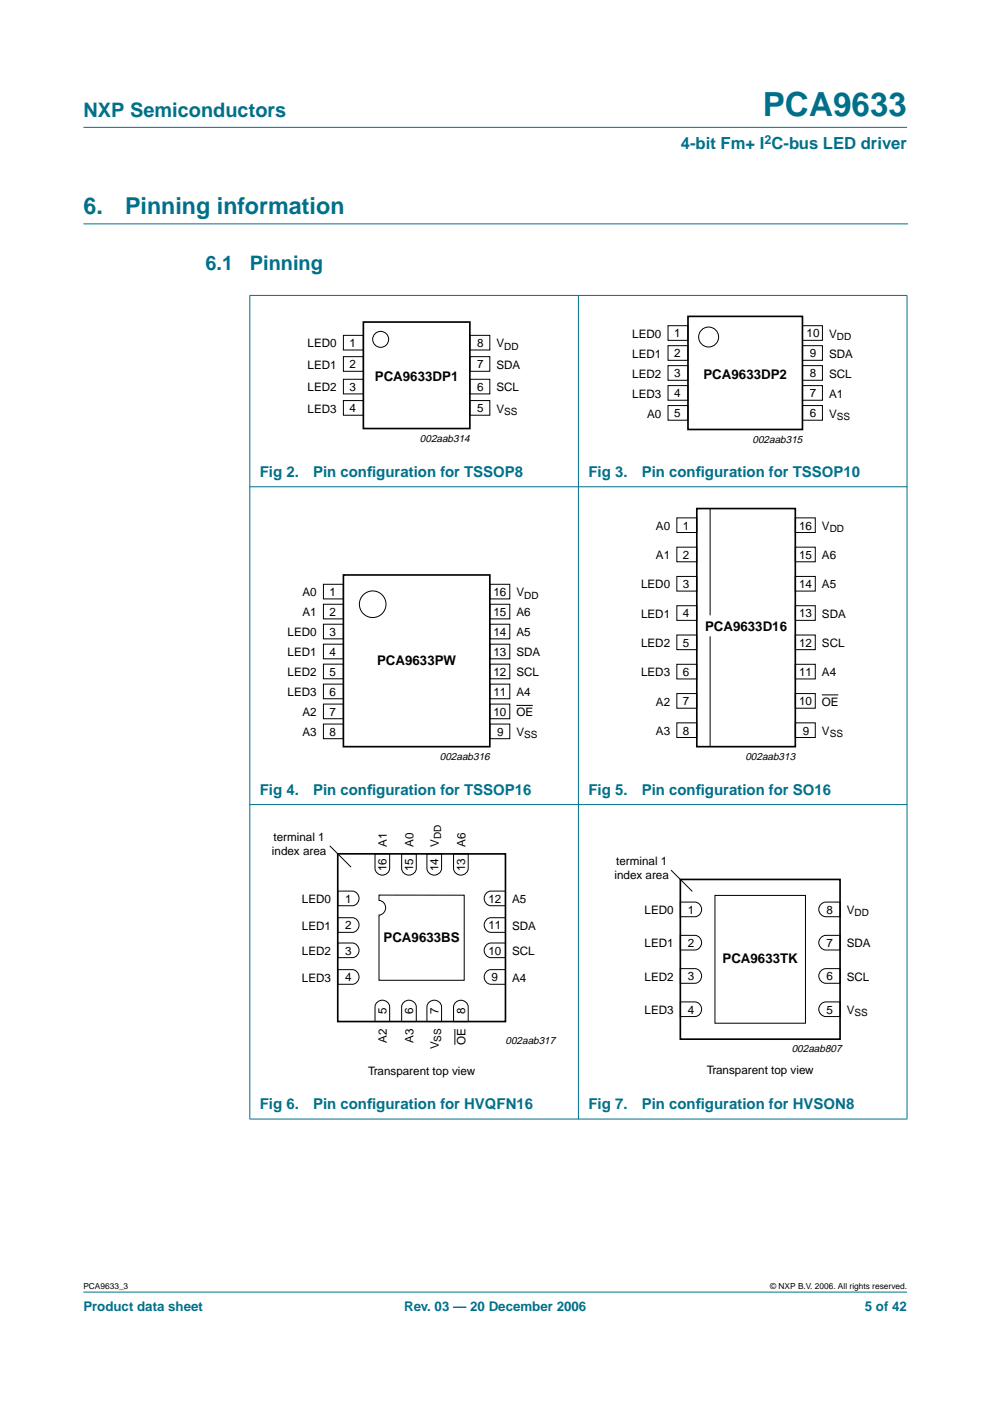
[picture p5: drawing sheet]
<svg xmlns="http://www.w3.org/2000/svg" width="210mm" height="297mm" viewBox="0 0 210 297" stroke-linecap="round" stroke-linejoin="round" font-family="sans-serif">
<g fill="#00708a" stroke="#00708a" stroke-width=".21">
<path d="M17.7 273.9h174.6z"/>
<path d="M17.7 27h174.6z"/>
<path d="M53 62.7v174.5z"/>
<path d="M122.6 62.6v174.7z"/>
<path d="M192.3 62.7v174.5z"/>
<path d="M52.9 62.6h139.5z"/>
<path d="M52.9 103.2h139.5z"/>
<path d="M52.9 170.6h139.5z"/>
<path d="M52.9 237.3h139.5z"/>
</g>
<path d="M17.7 47.5h174.7" fill="none" stroke="#00708a" stroke-width=".21"/>
<g fill="none" stroke="#000" stroke-width=".21">
<path d="M72.8 71.1h4.2v3.1h-4.2zM72.8 75.6h4.2v3.1h-4.2zM99.6 71.1h4.3v3.1h-4.3zM99.6 75.6h4.3v3.1h-4.3zM141.6 69.1h4.3v3.1h-4.3zM141.6 73.3h4.3v3.1h-4.3zM141.6 77.5h4.3v3.1h-4.3zM170.1 77.5h4.3v3.1h-4.3zM170.1 69.1h4.3v3.1h-4.3zM170.1 73.3h4.3v3.1h-4.3zM72.8 80.4h4.2v3.1h-4.2zM72.8 84.9h4.2v3.1h-4.2z"/>
<path d="M99.6 80.4h4.3v3.1h-4.3zM99.6 84.9h4.3v3.1h-4.3zM141.6 81.8h4.3v3.1h-4.3zM141.6 86h4.3v3.1h-4.3zM170.1 86h4.3v3.1h-4.3zM170.1 81.8h4.3v3.1h-4.3zM143.5 109.8h4.2v3.1h-4.2zM143.5 116h4.2v3.1h-4.2zM150.6 107.8v22.7M168.6 109.8h4.3v3.1h-4.3zM168.6 116h4.3v3.1h-4.3zM68.6 123.9h4.2v3.1h-4.2z"/>
<path d="M68.6 128.1h4.2v3.1h-4.2zM68.6 132.3h4.2v3.2h-4.2zM68.6 136.6h4.2v3.1h-4.2zM103.9 132.3h4.2v3.1h-4.2zM103.9 136.6h4.2v3.1h-4.2zM103.9 123.9h4.2v3.1h-4.2zM103.9 128.1h4.2v3.1h-4.2zM143.5 122.2h4.2v3.1h-4.2zM143.5 128.4h4.2v3.1h-4.2zM143.5 134.6h4.2v3.1h-4.2zM150.6 134.9v23.5M168.6 134.6h4.3v3.1h-4.3z"/>
<path d="M168.6 122.2h4.3v3.1h-4.3zM168.6 128.4h4.3v3.1h-4.3zM68.6 140.8h4.2v3.1h-4.2zM68.6 145h4.2v3.2h-4.2zM68.6 149.3h4.2v3.1h-4.2zM68.6 153.5h4.2v3.1h-4.2zM103.9 149.3h4.2v3.1h-4.2zM103.9 153.5h4.2v3.1h-4.2zM103.9 140.8h4.2v3.1h-4.2zM103.9 145h4.2v3.2h-4.2zM109.5 149.6h3.5M143.5 140.8h4.2v3.1h-4.2z"/>
<path d="M143.5 147h4.2v3.2h-4.2zM143.5 153.3h4.2v3.1h-4.2zM168.6 147h4.3v3.2h-4.3zM168.6 153.3h4.3v3.1h-4.3zM168.6 140.8h4.3v3.1h-4.3zM174.3 147.3h3.4M69.9 179.3l4.5 4.6M71.6 199.9h3.1a1.56 1.56 0 0 1 1.4 1.6 1.56 1.56 0 0 1-1.4 1.5h-3.1zM71.6 194.6h3.1a1.56 1.56 0 0 1 1.4 1.5 1.56 1.56 0 0 1-1.4 1.6h-3.1zM71.6 188.9h3.1a1.56 1.56 0 0 1 1.4 1.6 1.56 1.56 0 0 1-1.4 1.5h-3.1zM79.5 181h3.1v3.1a1.56 1.56 0 0 1-1.5 1.4 1.56 1.56 0 0 1-1.6-1.4zM80.4 189.8h18v18h-18v-13.8a1.56 1.56 0 0 0 1.4-1.5 1.56 1.56 0 0 0-1.4-1.6z"/>
<path d="M85.2 181h3.1v3.1a1.56 1.56 0 0 1-1.6 1.4 1.56 1.56 0 0 1-1.5-1.4zM90.5 181h3.1v3.1a1.56 1.56 0 0 1-1.5 1.4 1.56 1.56 0 0 1-1.6-1.4zM96.2 181h3.1v3.1a1.56 1.56 0 0 1-1.6 1.4 1.56 1.56 0 0 1-1.5-1.4zM103.2 194.9l.9-.3h3.1v3.1h-3.1a1.57 1.57 0 0 1-1.4-1.1 1.57 1.57 0 0 1 .5-1.7zM103.2 189.3l.9-.4h3.1v3.1h-3.1a1.57 1.57 0 0 1-1.4-1.1 1.57 1.57 0 0 1 .5-1.6zM142.3 184.5l4.5 4.5M144.2 198.3h3.2a1.56 1.56 0 0 1 1.4 1.6 1.56 1.56 0 0 1-1.4 1.5h-3.2zM144.2 191.3h3.2a1.56 1.56 0 0 1 1.4 1.5 1.56 1.56 0 0 1-1.4 1.6h-3.2zM151.6 189.8h19.2v27.1h-19.2zM174.2 198.6l.9-.3h3v3.1h-3a1.55 1.55 0 0 1-1.4-1.1 1.55 1.55 0 0 1 .5-1.7zM174.2 191.6l.9-.3h3v3.1h-3a1.55 1.55 0 0 1-1.4-1.1 1.55 1.55 0 0 1 .5-1.7zM71.6 205.6h3.1a1.56 1.56 0 0 1 1.4 1.5 1.56 1.56 0 0 1-1.4 1.6h-3.1z"/>
<path d="M79.8 212.6a1.57 1.57 0 0 1 1.7-.5 1.57 1.57 0 0 1 1.1 1.4v3.1h-3.1v-3.1zM85.5 212.6a1.57 1.57 0 0 1 1.6-.5 1.57 1.57 0 0 1 1.2 1.4v3.1h-3.1v-3.1zM90.8 212.6a1.57 1.57 0 0 1 1.7-.5 1.57 1.57 0 0 1 1.1 1.4v3.1h-3.1v-3.1zM96.4 218.2v3.3M96.5 212.7a1.57 1.57 0 0 1 1.7-.6 1.57 1.57 0 0 1 1.1 1.4v3.1h-3.1v-3.1zM103.2 205.9l.9-.3h3.1v3.1h-3.1a1.57 1.57 0 0 1-1.4-1.1 1.57 1.57 0 0 1 .5-1.7zM103.2 200.3l.9-.4h3.1v3.1h-3.1a1.57 1.57 0 0 1-1.4-1.1 1.57 1.57 0 0 1 .5-1.6zM144.2 212.4h3.2a1.56 1.56 0 0 1 1.4 1.6 1.56 1.56 0 0 1-1.4 1.5h-3.2zM144.2 205.4h3.2a1.56 1.56 0 0 1 1.4 1.5 1.56 1.56 0 0 1-1.4 1.6h-3.2zM174.2 212.7l.9-.3h3v3.1h-3a1.55 1.55 0 0 1-1.4-1.1 1.55 1.55 0 0 1 .5-1.7zM174.2 205.7l.9-.3h3v3.1h-3a1.55 1.55 0 0 1-1.4-1.1 1.55 1.55 0 0 1 .5-1.7z"/>
<circle cx="80.7" cy="71.9" r="1.69"/>
<circle cx="150.2" cy="71.5" r="2.12"/>
<circle cx="79" cy="128.1" r="2.82"/>
</g>
<path d="M77 68.3h22.6v22.6h-22.6zM145.9 67.1h24.2v24h-24.2zM147.7 107.8h20.9v50.5h-20.9zM72.8 121.9h31.1v36.4h-31.1zM71.6 181h35.6v35.6h-35.6zM144.2 186.5h33.9v33.8h-33.9z" fill="none" stroke="#000" stroke-width=".35"/>
<text font-size="7.1" fill="#00708a" x="161.7" y="24.7">PCA9633</text>
<g font-size="4.9" fill="#00708a">
<text x="17.7" y="45.5">6.</text>
<text x="26.5" y="45.5">Pinning information</text>
</g>
<g font-size="4.2" fill="#00708a">
<text x="17.7" y="24.9">NXP Semiconductors</text>
<text x="43.6" y="57.3">6.1</text>
<text x="53" y="57.3">Pinning</text>
</g>
<text font-size="3.5" fill="#00708a" x="144.4" y="31.6">4-bit Fm+ I C-bus LED driver</text>
<g font-size="3.2" fill="#00708a">
<text x="55.1" y="101.1">Fig 2.</text>
<text x="66.4" y="101.1">Pin conf</text>
<text x="77.8" y="101.1">iguration for TSSOP8</text>
<text x="124.8" y="101.1">Fig 3.</text>
<text x="136.1" y="101.1">Pin conf</text>
<text x="147.5" y="101.1">iguration for TSSOP10</text>
<text x="55.1" y="168.5">Fig 4.</text>
<text x="66.4" y="168.5">Pin conf</text>
<text x="77.8" y="168.5">iguration for TSSOP16</text>
<text x="124.8" y="168.5">Fig 5.</text>
<text x="136.1" y="168.5">Pin conf</text>
<text x="147.5" y="168.5">iguration for SO16</text>
<text x="55.1" y="235.1">Fig 6.</text>
<text x="66.4" y="235.1">Pin conf</text>
<text x="77.8" y="235.1">iguration for HVQFN16</text>
<text x="124.8" y="235.1">Fig 7.</text>
<text x="136.1" y="235.1">Pin conf</text>
<text x="147.5" y="235.1">iguration for HVSON8</text>
</g>
<g font-size="2.8">
<text x="79.5" y="80.7">PCA9633DP1</text>
<text x="149.1" y="80.3">PCA9633DP2</text>
<text x="149.5" y="133.8">PCA9633D16</text>
<text x="79.9" y="141.1">PCA9633PW</text>
<text x="81.3" y="199.7">PCA9633BS</text>
<text x="153.2" y="204.2">PCA9633TK</text>
</g>
<g font-size="2.8" fill="#00708a">
<text x="17.7" y="278">Product data sheet</text>
<text x="85.7" y="278">Rev. 03 — 20 December 2006</text>
<text x="183.4" y="278">5 of 42</text>
</g>
<text font-size="2.6" fill="#00708a" x="162.1" y="30.5">2</text>
<g font-size="2.5">
<text x="134" y="71.6">LED0</text>
<text x="142.9" y="71.5">1</text>
<text x="171" y="71.5">10</text>
<text x="175.8" y="71.6">V</text>
<text x="65.2" y="73.6">LED0</text>
<text x="74.1" y="73.6">1</text>
<text x="101.2" y="73.6">8</text>
<text x="105.3" y="73.6">V</text>
<text x="134" y="75.8">LED1</text>
<text x="142.9" y="75.8">2</text>
<text x="171.7" y="75.8">9</text>
<text x="175.8" y="75.8">SDA</text>
<text x="65.2" y="78.2">LED1</text>
<text x="65.2" y="83">LED2</text>
<text x="74.1" y="78.1">2</text>
<text x="74.1" y="82.9">3</text>
<text x="101.2" y="82.9">6</text>
<text x="101.2" y="78.1">7</text>
<text x="105.3" y="78.2">SDA</text>
<text x="105.3" y="83">SCL</text>
<text x="134" y="80.1">LED2</text>
<text x="142.9" y="80">3</text>
<text x="171.7" y="80">8</text>
<text x="175.8" y="80.1">SCL</text>
<text x="65.2" y="87.5">LED3</text>
<text x="74.1" y="87.4">4</text>
<text x="101.2" y="87.4">5</text>
<text x="105.3" y="87.5">V</text>
<text x="134" y="84.3">LED3</text>
<text x="137.2" y="88.5">A0</text>
<text x="142.9" y="84.2">4</text>
<text x="142.9" y="88.5">5</text>
<text x="171.7" y="88.5">6</text>
<text x="171.7" y="84.2">7</text>
<text x="175.8" y="84.3">A1</text>
<text x="175.8" y="88.5">V</text>
<text x="139.1" y="112.3">A0</text>
<text x="144.8" y="112.3">1</text>
<text x="169.4" y="112.3">16</text>
<text x="174.3" y="112.3">V</text>
<text x="139.1" y="118.5">A1</text>
<text x="144.8" y="118.5">2</text>
<text x="169.4" y="118.5">15</text>
<text x="174.3" y="118.5">A6</text>
<text x="135.9" y="124.8">LED0</text>
<text x="144.8" y="124.7">3</text>
<text x="169.4" y="124.7">14</text>
<text x="174.3" y="124.8">A5</text>
<text x="64.1" y="126.4">A0</text>
<text x="64.1" y="130.7">A1</text>
<text x="69.9" y="126.3">1</text>
<text x="69.9" y="130.6">2</text>
<text x="104.6" y="126.3">16</text>
<text x="104.6" y="130.6">15</text>
<text x="109.5" y="126.4">V</text>
<text x="109.5" y="130.7">A6</text>
<text x="135.9" y="131">LED1</text>
<text x="144.8" y="130.9">4</text>
<text x="169.4" y="130.9">13</text>
<text x="174.3" y="131">SDA</text>
<text x="61" y="134.9">LED0</text>
<text x="69.9" y="134.8">3</text>
<text x="104.6" y="134.8">14</text>
<text x="109.5" y="134.9">A5</text>
<text x="135.9" y="137.2">LED2</text>
<text x="144.8" y="137.1">5</text>
<text x="169.4" y="137.1">12</text>
<text x="174.3" y="137.2">SCL</text>
<text x="61" y="139.1">LED1</text>
<text x="61" y="143.4">LED2</text>
<text x="69.9" y="139">4</text>
<text x="69.9" y="143.3">5</text>
<text x="104.6" y="143.3">12</text>
<text x="104.6" y="139">13</text>
<text x="109.5" y="139.1">SDA</text>
<text x="109.5" y="143.4">SCL</text>
<text x="135.9" y="143.4">LED3</text>
<text x="144.8" y="143.3">6</text>
<text x="169.4" y="143.3">11</text>
<text x="174.3" y="143.4">A4</text>
<text x="61" y="147.6">LED3</text>
<text x="69.9" y="147.5">6</text>
<text x="104.6" y="147.5">11</text>
<text x="109.5" y="147.6">A4</text>
<text x="139.1" y="149.6">A2</text>
<text x="144.8" y="149.5">7</text>
<text x="169.4" y="149.5">10</text>
<text x="174.3" y="149.6">OE</text>
<text x="64.1" y="151.8">A2</text>
<text x="69.9" y="151.7">7</text>
<text x="69.9" y="156">8</text>
<text x="104.6" y="151.7">10</text>
<text x="105.4" y="156">9</text>
<text x="109.5" y="151.8">OE</text>
<text x="139.1" y="155.8">A3</text>
<text x="144.8" y="155.7">8</text>
<text x="170.2" y="155.7">9</text>
<text x="174.3" y="155.8">V</text>
<text x="64.1" y="156.1">A3</text>
<text x="109.5" y="156.1">V</text>
<text x="58" y="178.2">terminal 1</text>
<text x="82.1" y="179.6" transform="rotate(-90 82.1 179.6)">A1</text>
<text x="87.7" y="179.6" transform="rotate(-90 87.7 179.6)">A0</text>
<text x="93.1" y="179.6" transform="rotate(-90 93.1 179.6)">V</text>
<text x="98.7" y="179.6" transform="rotate(-90 98.7 179.6)">A6</text>
<text x="57.7" y="181.2">index area</text>
<text x="82" y="184.7" transform="rotate(-90 82 184.7)">16</text>
<text x="87.6" y="184.7" transform="rotate(-90 87.6 184.7)">15</text>
<text x="93" y="184.7" transform="rotate(-90 93 184.7)">14</text>
<text x="98.6" y="184.7" transform="rotate(-90 98.6 184.7)">13</text>
<text x="130.6" y="183.4">terminal 1</text>
<text x="64" y="191.5">LED0</text>
<text x="73.2" y="191.4">1</text>
<text x="103.5" y="191.4">12</text>
<text x="108.6" y="191.5">A5</text>
<text x="130.3" y="186.4">index area</text>
<text x="64" y="197.1">LED1</text>
<text x="73.2" y="197">2</text>
<text x="103.5" y="197">11</text>
<text x="108.6" y="197.1">SDA</text>
<text x="136.7" y="193.8">LED0</text>
<text x="145.8" y="193.7">1</text>
<text x="175.2" y="193.7">8</text>
<text x="179.5" y="193.8">V</text>
<text x="64" y="202.5">LED2</text>
<text x="73.2" y="202.4">3</text>
<text x="103.5" y="202.4">10</text>
<text x="108.6" y="202.5">SCL</text>
<text x="136.7" y="200.9">LED1</text>
<text x="145.8" y="200.8">2</text>
<text x="175.2" y="200.8">7</text>
<text x="179.5" y="200.9">SDA</text>
<text x="64" y="208.2">LED3</text>
<text x="73.2" y="208.1">4</text>
<text x="104.2" y="208.1">9</text>
<text x="108.6" y="208.1">A4</text>
<text x="136.7" y="207.9">LED2</text>
<text x="145.8" y="207.8">3</text>
<text x="175.2" y="207.8">6</text>
<text x="179.5" y="207.9">SCL</text>
<text x="82" y="215" transform="rotate(-90 82 215)">5</text>
<text x="87.6" y="215" transform="rotate(-90 87.6 215)">6</text>
<text x="93" y="215" transform="rotate(-90 93 215)">7</text>
<text x="98.6" y="215" transform="rotate(-90 98.6 215)">8</text>
<text x="136.7" y="215">LED3</text>
<text x="145.8" y="214.9">4</text>
<text x="175.2" y="214.9">5</text>
<text x="179.5" y="215">V</text>
<text x="82.1" y="221.1" transform="rotate(-90 82.1 221.1)">A2</text>
<text x="87.7" y="221.1" transform="rotate(-90 87.7 221.1)">A3</text>
<text x="98.7" y="221.6" transform="rotate(-90 98.7 221.6)">OE</text>
<text x="78" y="227.9">Transparent top view</text>
<text x="93.1" y="222.5" transform="rotate(-90 93.1 222.5)">V</text>
<text x="149.8" y="227.7">Transparent top view</text>
</g>
<g font-size="2.2">
<text x="89" y="93.7">002aab314</text>
<text x="159.5" y="93.9">002aab315</text>
<text x="93.3" y="161.1">002aab316</text>
<text x="158" y="161.1">002aab313</text>
<text x="107.2" y="221.4">002aab317</text>
<text x="167.9" y="223.1">002aab807</text>
</g>
<g font-size="2.1">
<text x="106.9" y="74.1">DD</text>
<text x="177.4" y="72.1">DD</text>
<text x="106.9" y="88">SS</text>
<text x="177.4" y="89">SS</text>
<text x="175.9" y="112.8">DD</text>
<text x="111.1" y="126.9">DD</text>
<text x="111.1" y="156.5">SS</text>
<text x="175.9" y="156.3">SS</text>
<text x="93.6" y="178" transform="rotate(-90 93.6 178)">DD</text>
<text x="181.2" y="194.3">DD</text>
<text x="181.2" y="215.5">SS</text>
<text x="93.6" y="220.9" transform="rotate(-90 93.6 220.9)">SS</text>
</g>
<g font-size="1.8">
<text x="17.7" y="273.4">PCA9633_3</text>
<text x="163.3" y="273.4">© NXP B.V. 2006. All rights reserved.</text>
</g>
</svg>
